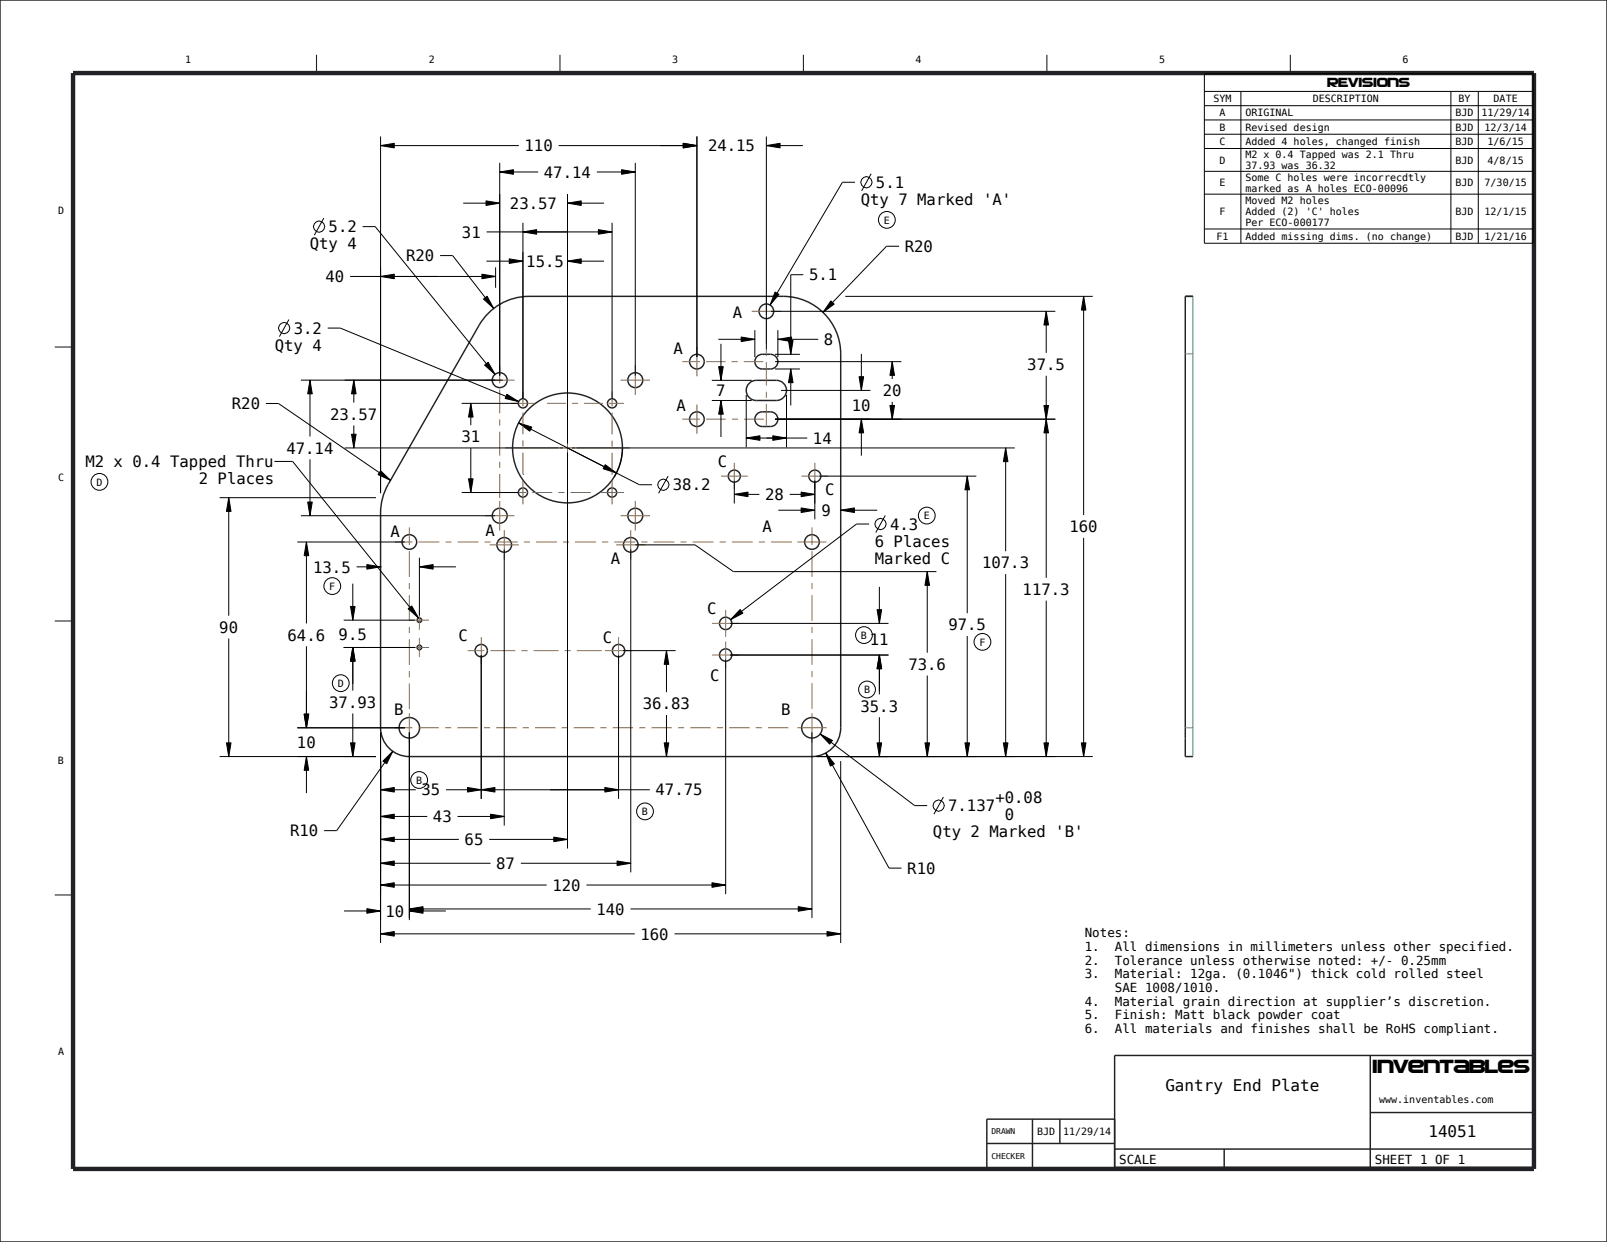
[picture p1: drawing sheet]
<svg xmlns="http://www.w3.org/2000/svg" width="559mm" height="432mm" viewBox="0 0 559 432" stroke-linecap="round" stroke-linejoin="round" font-family="sans-serif">
<g fill="none" stroke="#222226" stroke-width=".51">
<path d="M0 0h558.8v431.8h-558.8zM170 108.7a20 20 0 0 1 13.9-5.7h88.4a20 20 0 0 1 20 20v130a10 10 0 0 1-10 10h-140a10 10 0 0 1-10-10v-74.7a20 20 0 0 1 2.7-9.9l31.6-55.3 1.6-2.4zM414.8 103h-2.6v160h2.6M260.5 133.3a3.5 3.5 0 0 1 2.5-1.1h7a3.5 3.5 0 0 1 3.5 3.5 3.5 3.5 0 0 1-3.5 3.5h-7a3.5 3.5 0 0 1-3.2-2.1 3.5 3.5 0 0 1 .7-3.8zM263.4 123.7l1.1-.5h3.4a2.55 2.55 0 0 1 2.6 2.5 2.55 2.55 0 0 1-2.6 2.6h-2.9a2.55 2.55 0 0 1-2.4-1.7 2.55 2.55 0 0 1 .8-2.9zM263.4 143.7l1.1-.5h3.4a2.55 2.55 0 0 1 2.6 2.5 2.55 2.55 0 0 1-2.6 2.6h-2.9a2.55 2.55 0 0 1-2.4-1.7 2.55 2.55 0 0 1 .8-2.9zM476.5 366.9v38.9M343.1 397.5h44.5M359 389.1v16.9M368.5 389.1v8.4M387.6 399.5h146M387.6 389.1h-44.5v16.9h44.5v-39.1h146v38.9h-146"/>
<path d="M425.7 399.5v6.3M476.5 386.8h57.1"/>
<circle cx="266.5" cy="108.2" r="2.55"/>
<circle cx="173.8" cy="132.2" r="2.6"/>
<circle cx="220.9" cy="132.2" r="2.6"/>
<circle cx="242.3" cy="125.7" r="2.55"/>
<circle cx="181.8" cy="140.2" r="1.6"/>
<circle cx="197.3" cy="155.7" r="19.1"/>
<circle cx="212.8" cy="140.2" r="1.6"/>
<circle cx="242.3" cy="145.7" r="2.55"/>
<circle cx="173.8" cy="179.3" r="2.6"/>
<circle cx="181.8" cy="171.2" r="1.6"/>
<circle cx="212.8" cy="171.2" r="1.6"/>
<circle cx="220.9" cy="179.3" r="2.6"/>
<circle cx="255.3" cy="165.5" r="2.1"/>
<circle cx="283.3" cy="165.5" r="2.1"/>
<circle cx="142.3" cy="188.4" r="2.55"/>
<circle cx="175.3" cy="189.4" r="2.55"/>
<circle cx="219.3" cy="189.4" r="2.55"/>
<circle cx="282.3" cy="188.4" r="2.55"/>
<circle cx="145.8" cy="215.6" r=".8"/>
<circle cx="252.3" cy="216.7" r="2.15"/>
<circle cx="145.8" cy="225.1" r=".8"/>
<circle cx="167.3" cy="226.2" r="2.15"/>
<circle cx="215.1" cy="226.2" r="2.15"/>
<circle cx="252.3" cy="227.7" r="2.15"/>
<circle cx="142.3" cy="253" r="3.6"/>
<circle cx="282.3" cy="253" r="3.6"/>
</g>
<path d="M25.4 25.4h508v381h-508z" fill="none" stroke="#222226" stroke-width="1.5" stroke-linecap="butt"/>
<path d="M110.1 19.1v6.3M194.7 19.1v6.3M279.4 19.1v6.3M364 19.1v6.3M448.7 19.1v6.3M19 120.6h6.4M19 215.9h6.4M19 311.1h6.4" fill="none" stroke="#222226" stroke-width=".38"/>
<path d="M412.2 123h2.6M412.2 253h2.6" fill="none" stroke="#7d7d80" stroke-width=".35"/>
<path d="M414.8 103v160" fill="none" stroke="#00995a" stroke-width=".35"/>
<g fill="#000">
<path d="M132.3 50.6l4.8-.8v1.6zM173.8 59.8l4.7-.8v1.6zM216.1 59l4.8 .8-4.8 .8zM237.6 49.8l4.7 .8-4.7 .8zM266.5 50.6l4.7-.8v1.6zM169 69.8l4.8 .8-4.8 .8zM197.3 70.6l4.8-.8v1.6zM132.3 96.1l4.8-.8v1.6zM167.6 95.3l4.7 .8-4.7 .8zM181.8 80.6l4.8-.8v1.6zM177.1 90l4.7 .8-4.7 .8zM197.3 90.8l4.8-.8v1.6z"/>
<path d="M208.1 79.8l4.7 .8-4.7 .8zM168.1 104l1.3-1 2.3 4.2zM257.7 117.2l4.8 .8-4.8 .8zM269.5 101.5l1.4 .8-3.1 3.7zM270.5 118l4.7-.8v1.6zM288.9 104.6l1.2 1.1-3.9 2.9zM363.8 108.2l.8 4.8h-1.6zM376.8 103l.8 4.8h-1.6zM107.8 132.2l.8 4.7h-1.6zM123 132.2l.8 4.7h-1.6zM168.5 126.9l1.2-1 2.4 4.2zM176.3 137.1l4.1 2.5-4.7-1.1z"/>
<path d="M250.7 139.2l.8 4.8h-1.6zM249.9 127.5h1.6l-.8 4.7zM275 128.3l.8 4.7h-1.6zM274.2 118.4h1.6l-.8 4.8zM298.7 131h1.6l-.8 4.7zM310.3 125.7l.7 4.8h-1.5zM122.2 151h1.6l-.8 4.7zM163.7 140.2l.8 4.8h-1.6zM180.3 147l4.6 1.5-.7 1.4zM259.5 152.3l4.7-.8v1.6zM268.7 151.5l4.8 .8-4.8 .8zM299.5 145.7l.8 4.8h-1.6z"/>
<path d="M309.5 141h1.5l-.7 4.7zM349.7 155.7l.8 4.8h-1.6zM363 141h1.6l-.8 4.7zM363.8 145.7l.8 4.8h-1.6zM79.5 173l.8 4.8h-1.6zM107 174.5h1.6l-.8 4.8zM132.4 163.7l3.4 3.3-4.3-2zM162.9 166.5h1.6l-.8 4.7zM210.5 161.6l3.8 2.8-4.6-1.4zM255.3 171.9l4.8-.8v1.6zM278.6 171.1l4.7 .8-4.7 .8zM278.6 176.6l4.7 .8-4.7 .8z"/>
<path d="M292.3 177.4l4.8-.8v1.6zM336.3 165.5l.8 4.8h-1.6zM106.6 188.4l.7 4.8h-1.5zM127.6 196.3l4.7 .8-4.7 .8zM145.8 197.1l4.8-.8v1.6zM322.4 198.7l.8 4.8h-1.6zM121.9 210.8h1.6l-.8 4.8zM257.4 211.9l.9 1.3-4.3 2.2zM305 212h1.6l-.8 4.7zM122.7 225.1l.8 4.8h-1.6zM231.8 226.2l.7 4.8h-1.5zM305.8 227.7l.8 4.8h-1.6z"/>
<path d="M105.8 248.3h1.5l-.7 4.7zM285.2 255.2l4.3 2.2-1 1.3zM78.7 258.3h1.6l-.8 4.7zM106.6 263l.7 4.8h-1.5zM121.9 258.3h1.6l-.8 4.7zM132.3 274.6l4.8-.8v1.6zM136.6 261.2l-2.1 4.3-1.3-.9zM167.3 274.6l4.8-.8v1.6zM162.6 273.8l4.7 .8-4.7 .8zM210.3 273.8l4.8 .8-4.8 .8zM231 258.3h1.5l-.7 4.7zM287.2 261.8l2.9 3.8-1.4 .8z"/>
<path d="M305 258.3h1.6l-.8 4.7zM321.6 258.3h1.6l-.8 4.7zM335.5 258.3h1.6l-.8 4.7zM348.9 258.3h1.6l-.8 4.7zM363 258.3h1.6l-.8 4.7zM376 258.3h1.6l-.8 4.7zM132.3 291.8l4.8-.8v1.6zM132.3 283.9l4.8-.8v1.5zM170.6 283.1l4.7 .8-4.7 .7zM192.6 291l4.7 .8-4.7 .8zM127.6 315.9l4.7 .8-4.7 .8zM132.3 300.1l4.8-.8v1.6z"/>
<path d="M132.3 307.7l4.8-.8v1.6zM142.3 316l4.8-.8v1.6zM142.3 316.7l4.8-.8v1.6zM214.6 299.3l4.7 .8-4.7 .8zM247.6 306.9l4.7 .8-4.7 .8zM277.6 315.2l4.7 .8-4.7 .8zM132.3 324.7l4.8-.8v1.6zM287.6 323.9l4.7 .8-4.7 .8z"/>
</g>
<g fill="none" stroke="#000" stroke-width=".35">
<path d="M418.8 25.6h114.3v59h-114.3zM418.8 31.8h114.3M418.8 36.7h114.3M431.5 31.8v52.8M504.5 31.8v52.8M514 31.8v52.8M132.3 50.6l4.8-.8v1.6zM132.3 47.4v124M132.3 50.6h48.1M173.8 59.8l4.7-.8v1.6zM173.8 56.6v74M173.8 59.8h13.3"/>
<path d="M194.2 50.6h48.1M207.5 59.8h13.4M216.1 59l4.8 .8-4.8 .8zM220.9 56.6v74M237.6 49.8l4.7 .8-4.7 .8zM242.3 47.4v76.7M266.5 50.6l4.7-.8v1.6zM266.5 50.6h12.7M266.5 47.4v74.2M418.8 41.7h114.3M418.8 46.7h114.3M418.8 51.6h114.3"/>
<path d="M418.8 59.6h114.3M112.6 75.8l-3.3 6M126.1 78.8h4.4l41.6 51.3M161.1 70.6h12.7M169 69.8l4.8 .8-4.8 .8zM181.8 77.5v61.1M197.3 70.6l4.8-.8v1.6zM197.3 67.5v86.6M197.3 70.6h12.7M208.1 79.8l4.7 .8-4.7 .8zM212.8 77.5v61.1M297.3 63.4h-4.4l-25.1 42.6"/>
<path d="M302.9 60.4l-3.3 5.9M418.8 67.5h114.3M418.8 79.6h114.3M121.7 96.1h50.6M132.3 96.1l4.8-.8v1.6zM153 88.9h4.4l14.3 18.3M167.6 95.3l4.7 .8-4.7 .8zM169.1 90.8h12.7M169.2 80.6h43.6M172.3 92.9v7.1M177.1 90l4.7 .8-4.7 .8zM181.8 80.6l4.8-.8v1.6z"/>
<path d="M197.3 90.8l4.8-.8v1.6zM197.3 90.8h12.7M279.3 95.5h-4.3v27.7M312.6 85.6h-4.3l-22.1 23M100.5 111.1l-3.3 5.9M114 114.1h4.3l62.1 25.5M168.1 104l1.3-1 2.3 4.2zM249.8 118h12.7M250.7 119.5v12.7M257.7 117.2l4.8 .8-4.8 .8zM262.5 114.8v9.3M268.1 108.2h98.9"/>
<path d="M269.5 101.5l1.4 .8-3.1 3.7zM270.5 118l4.7-.8v1.6zM270.5 114.8v9.3M270.5 118h14M274.2 118.4h1.6l-.8 4.8zM288.9 104.6l1.2 1.1-3.9 2.9zM293.9 103h86.1M363.8 108.2l.8 4.8h-1.6zM363.8 108.2v14.5M376.8 103l.8 4.8h-1.6zM376.8 103v76.1M104.6 132.2h70.2"/>
<path d="M107.8 132.2l.8 4.7h-1.6zM107.8 132.2v19.6M123 132.2l.8 4.7h-1.6zM123 132.2v7.8M168.5 126.9l1.2-1 2.4 4.2zM176.3 137.1l4.1 2.5-4.7-1.1zM247.5 139.2h13.9M247.5 132.2h13.9M249.9 127.5h1.6l-.8 4.7zM250.7 139.2l.8 4.8h-1.6zM250.7 139.2v12.7M259.5 137.3v18.2"/>
<path d="M269.5 125.7h43.9M269.5 128.3h8.6M269.5 123.2h8.6M271.6 135.7h31.1M273.5 137.3v18.2M275 128.3l.8 4.7h-1.6zM275 128.3v12.7M298.7 131h1.6l-.8 4.7zM299.5 123v12.7M310.3 125.7l.7 4.8h-1.5zM310.3 125.7v6.1M310.3 139.7v6"/>
<path d="M363.8 130.6v70.3M92.5 140.3h4.3l39 26.7M107.8 159.7v19.6M119.9 155.7h75.8M122.2 151h1.6l-.8 4.7zM123 147.9v7.8M160.5 140.2h19.7M163.7 140.2l.8 4.8h-1.6zM163.7 140.2v7.7M163.7 155.8v15.4M180.3 147l4.6 1.5-.7 1.4zM180.3 147l42 21.5h4.4"/>
<path d="M197.3 157.3v137.7M198.9 155.7h154M216.4 155.7a19.1 19.1 0 0 1-2.8 10.1M259.5 152.3l4.7-.8v1.6zM259.5 152.3h21.2M268.7 151.5l4.8 .8-4.8 .8zM269.5 145.7h97.5M299.5 145.7l.8 4.8h-1.6zM299.5 145.7v12.7M309.5 141h1.5l-.7 4.7zM349.7 155.7l.8 4.8h-1.6zM349.7 155.7v36"/>
<path d="M363 141h1.6l-.8 4.7zM363.8 145.7l.8 4.8h-1.6zM76.4 173h54.3M79.5 173l.8 4.8h-1.6zM79.5 173v41.1M104.6 179.3h67.6M107 174.5h1.6l-.8 4.8zM132.4 163.7l3.4 3.3-4.3-2zM160.5 171.2h19.7M162.9 166.5h1.6l-.8 4.7zM210.5 161.6l3.8 2.8-4.6-1.4zM232.3 165.5l-3.3 6"/>
<path d="M255.3 171.9l4.8-.8v1.6zM255.3 167.1v8M255.3 171.9h8.8M270.6 177.4h12.7M274.6 171.9h8.7M278.6 171.1l4.7 .8-4.7 .8zM278.6 176.6l4.7 .8-4.7 .8zM283.3 167.1v13.5M284.9 165.5h54.6M292.3 177.4l4.8-.8v1.6zM292.3 177.4h.1M292.3 177.4h12.7"/>
<path d="M307.8 179.2l-3.3 6M336.3 165.5l.8 4.8h-1.6zM336.3 165.5v47.7M103.4 188.4h37.3M106.6 188.4l.7 4.8h-1.5zM106.6 188.4v28.4M124 197.1h8.3M127.6 196.3l4.7 .8-4.7 .8zM132.3 197.1h.1M145.8 197.1l4.8-.8v1.6zM145.8 193.9v20.1M145.8 197.1h12.7"/>
<path d="M175.3 191v96M219.3 191v112.3M220.9 189.4h20.8l13.3 9.3h70.6M302.2 182.2h-4.4l-43.8 33.2M322.4 198.7l.8 4.8h-1.6zM322.4 198.7v28.2M349.7 199.6v63.4M376.8 187v76M119.5 215.6h24.7M121.9 210.8h1.6l-.8 4.8zM122.7 202.9v12.7M253.9 216.7h55.1"/>
<path d="M257.4 211.9l.9 1.3-4.3 2.2zM305 212h1.6l-.8 4.7zM305.8 204v12.7M363.8 208.8v54.2M79.5 222v41M106.6 224.7v28.3M119.5 225.1h24.7M122.7 225.1l.8 4.8h-1.6zM122.7 225.1v15M167.3 227.8v50M215.1 227.8v50M216.7 226.2h18.2"/>
<path d="M231.8 226.2l.7 4.8h-1.5zM231.8 226.2v14.4M252.3 229.3v81.6M253.9 227.7h55.1M305.8 227.7l.8 4.8h-1.6zM305.8 227.7v13.7M322.4 234.9v28.1M336.3 221.1v41.9M78.7 258.3h1.6l-.8 4.7zM103.4 253h37.3M105.8 248.3h1.5l-.7 4.7zM121.9 258.3h1.6l-.8 4.7z"/>
<path d="M122.7 248v15M132.3 254.6v73.2M142.3 254.6v65.3M231 258.3h1.5l-.7 4.7zM231.8 248.6v14.4M282.3 254.6v64.6M285.2 255.2l4.3 2.2-1 1.3zM285.2 255.2l32.9 24.9h4.3M305 258.3h1.6l-.8 4.7zM305.8 249.4v13.6M321.6 258.3h1.6l-.8 4.7zM335.5 258.3h1.6l-.8 4.7z"/>
<path d="M348.9 258.3h1.6l-.8 4.7zM363 258.3h1.6l-.8 4.7zM376 258.3h1.6l-.8 4.7zM76.4 263h54.3M106.6 263l.7 4.8h-1.5zM106.6 263v12.7M132.3 274.6l4.8-.8v1.6zM132.3 274.6h12.3M136.6 261.2l-2.1 4.3-1.3-.9zM136.6 261.2l-19.5 27.6h-4.4M155.1 274.6h70.9M162.6 273.8l4.7 .8-4.7 .8z"/>
<path d="M167.3 274.6l4.8-.8v1.6zM210.3 273.8l4.8 .8-4.8 .8zM231.8 263h.1M283.9 263h96.1M287.2 261.8l2.9 3.8-1.4 .8zM287.2 261.8l21.9 40h4.4M292.3 264.6v63.2M328 277.1l-3.3 6M132.3 291.8l4.8-.8v1.6zM132.3 283.9l4.8-.8v1.5zM132.3 291.8h27.3M132.3 283.9h16.3"/>
<path d="M159.1 283.9h16.2M170.1 291.8h27.2M170.6 283.1l4.7 .8-4.7 .7zM192.6 291l4.7 .8-4.7 .8zM214.6 299.3l4.7 .8-4.7 .8zM119.6 316.7h12.7M127.6 315.9l4.7 .8-4.7 .8zM132.3 300.1l4.8-.8v1.6zM132.3 307.7l4.8-.8v1.6zM132.3 300.1h38.3M132.3 307.7h57.8M142.3 316l4.8-.8v1.6z"/>
<path d="M142.3 316.7l4.8-.8v1.6zM142.3 316h63.1M142.3 316.7h12.7M181.1 300.1h38.2M203.9 307.7h48.4M219.2 316h63.1M247.6 306.9l4.7 .8-4.7 .8zM277.6 315.2l4.7 .8-4.7 .8zM132.3 324.7l4.8-.8v1.6zM132.3 324.7h88.4M234.6 324.7h57.7M287.6 323.9l4.7 .8-4.7 .8z"/>
<circle cx="110.9" cy="78.8" r="1.95"/>
<circle cx="301.2" cy="63.4" r="1.95"/>
<circle cx="98.8" cy="114.1" r="1.95"/>
<circle cx="230.6" cy="168.5" r="1.95"/>
<circle cx="306.1" cy="182.2" r="1.95"/>
<circle cx="326.4" cy="280.1" r="1.95"/>
</g>
<g fill="none" stroke="#963" stroke-width=".35">
<path d="M261.4 108.2h10.2M266.5 103.1v6.2M266.5 111.4v8.1M168.6 132.2h10.3M173.8 127v6.2M173.8 135.3v8.4M181.8 136.1v5.2M197.3 134.1v18.4M212.8 136.1v5.2M215.8 132.2h10.2M220.9 127v10.3M237.2 125.7h6.2"/>
<path d="M242.3 120.6v10.2M245.5 125.7h6.8M254.4 125.7h2.1M258.6 125.7h6.8M266.5 121.7v2.1M266.5 125.9v8.1M266.5 136.2v2.1M173.8 145.8v2.1M173.8 150.1v8.3M175.7 155.7h18.5M177.7 140.2h8.3M181.8 143.4v7.6"/>
<path d="M181.8 153.1v2.1M181.8 157.4v7.5M190.2 140.2h6.6M194.8 155.7h5.1M197.3 153.2v5.1M197.3 158.9v18.5M198.9 140.2h2.1M200.5 155.7h18.5M203.1 140.2h6.6M211.8 140.2h5.2M212.8 143.4v7.7M212.8 153.2v2.1"/>
<path d="M212.8 157.4v7.7M237.2 145.7h6.2M242.3 140.6v10.2M245.5 145.7h6.9M254.5 145.7h2.1M258.8 145.7h6.8M266.5 140.4v8.2M168.6 179.3h10.3M173.8 160.5v2.2M173.8 164.8v8.3M173.8 174.2v10.2M177.7 171.2h5.2"/>
<path d="M181.8 164.9h.1M181.8 167.1v8.3M185 171.2h7M194.2 171.2h2.1M198.4 171.2h7M208.7 171.2h8.3M212.8 167.1v8.3M215.8 179.3h10.2M220.9 174.2v10.2M250.7 165.5h9.3M255.3 160.9v9.3M278.7 165.5h9.3"/>
<path d="M283.3 160.9v9.3M137.2 188.4h6.2M142.3 183.3v6.2M142.3 191.6v9M145.5 188.4h7.3M154.9 188.4h2.1M159.1 188.4h7.3M168.5 188.4h2.1M170.2 189.4h10.2M172.8 188.4h7.2M175.3 184.3v10.2M182.1 188.4h2.2"/>
<path d="M186.4 188.4h7.2M195.8 188.4h2.1M200 188.4h7.3M209.4 188.4h2.1M213.6 188.4h7.3M214.2 189.4h10.2M219.3 184.3v10.2M223 188.4h2.1M227.3 188.4h7.2M236.6 188.4h2.1M240.9 188.4h7.2M250.2 188.4h2.2"/>
<path d="M254.5 188.4h7.2M263.9 188.4h2.1M268.1 188.4h7.3M277.2 188.4h10.2M282.3 183.3v6.2M282.3 191.6v8.9M142.3 202.7v2.1M142.3 206.9v9M142.3 218v2.1M142.5 215.6h6.7M145.8 212.3v6.6M247.6 216.7h9.4"/>
<path d="M252.3 212v9.4M282.3 202.7v2.1M282.3 206.9v8.9M282.3 218v2.1M142.3 222.3v8.9M142.3 233.3v2.2M142.3 237.6v8.9M142.5 225.1h6.7M145.8 221.8v6.6M162.6 226.2h5.8M167.3 221.5v9.4M170.5 226.2h8.7"/>
<path d="M181.3 226.2h2.1M185.6 226.2h8.6M196.3 226.2h2.2M200.6 226.2h8.6M210.4 226.2h9.4M215.1 221.5v9.4M247.6 227.7h9.4M252.3 223v9.4M282.3 222.2v8.9M282.3 233.3v2.1M282.3 237.5v9M137.2 253h6.2"/>
<path d="M142.3 247.9v10.2M145.5 253h7.2M154.8 253h2.1M159 253h7.2M168.3 253h2.1M172.5 253h7.2M181.8 253h2.1M186 253h7.2M195.3 253h2.1M199.5 253h7.2M208.8 253h2.1M213 253h7.2"/>
<path d="M222.3 253h2.1M226.5 253h7.2M235.8 253h2.1M240 253h7.2M249.3 253h2.1M253.5 253h7.2M262.8 253h2.1M267 253h7.2M277.2 253h10.2M282.3 247.9v10.2"/>
</g>
<!-- layer: BALLOONS -->
<g fill="none" stroke="#000" stroke-width=".35">
<path d="M95.4 160.4h6.4l43.7 54.5M141.9 211.7l1.3-1 2.3 4.2z"/>
<circle cx="308.4" cy="76.4" r="2.92"/>
<circle cx="34.6" cy="167.5" r="2.92"/>
<circle cx="322.3" cy="179.2" r="2.92"/>
<circle cx="115.5" cy="203.8" r="2.92"/>
<circle cx="118.5" cy="237.5" r="2.92"/>
<circle cx="300.4" cy="220.8" r="2.92"/>
<circle cx="301.5" cy="239.7" r="2.92"/>
<circle cx="341.6" cy="223.2" r="2.92"/>
<circle cx="145.7" cy="271.2" r="2.92"/>
<circle cx="224.3" cy="282.1" r="2.92"/>
</g>
<path d="M141.9 211.7l1.3-1 2.3 4.2z" fill="#000"/>
<text font-size="6.9" x="477.2" y="373">Inventables</text>
<g font-size="5.6">
<text x="405.2" y="379.2">Gantry End Plate</text>
<text x="496.7" y="395.2">14051</text>
</g>
<g font-size="5.4">
<text x="182.4" y="52.6">110</text>
<text x="246.2" y="52.6">24.15</text>
<text x="189.1" y="61.8">47.14</text>
<text x="304.6" y="65.4">5.1</text>
<text x="299.3" y="71.3">Qty 7 Marked 'A'</text>
<text x="177.3" y="72.6">23.57</text>
<text x="114.3" y="80.8">5.2</text>
<text x="160.6" y="82.6">31</text>
<text x="107.7" y="86.7">Qty 4</text>
<text x="314.6" y="87.6">R20</text>
<text x="141.2" y="90.8">R20</text>
<text x="183" y="92.8">15.5</text>
<text x="113.2" y="98.1">40</text>
<text x="281.3" y="97.5">5.1</text>
<text x="254.9" y="110.5">A</text>
<text x="102.1" y="116">3.2</text>
<text x="286.5" y="119.9">8</text>
<text x="95.5" y="122">Qty 4</text>
<text x="234.2" y="123.2">A</text>
<text x="357.2" y="128.6">37.5</text>
<text x="249.1" y="137.7">7</text>
<text x="307" y="137.7">20</text>
<text x="80.6" y="142.3">R20</text>
<text x="235.2" y="143">A</text>
<text x="296.2" y="142.7">10</text>
<text x="114.8" y="145.9">23.57</text>
<text x="160.4" y="153.8">31</text>
<text x="282.7" y="154.3">14</text>
<text x="99.6" y="157.7">47.14</text>
<text x="29.7" y="162.4">M2 x 0.4 Tapped Thru</text>
<text x="249.6" y="162.5">C</text>
<text x="69.1" y="168.4">2 Places</text>
<text x="234" y="170.5">38.2</text>
<text x="266.1" y="173.9">28</text>
<text x="286.9" y="172.1">C</text>
<text x="285.6" y="179.4">9</text>
<text x="265.1" y="185.1">A</text>
<text x="309.5" y="184.2">4.3</text>
<text x="371.9" y="185">160</text>
<text x="135.8" y="186.6">A</text>
<text x="168.9" y="186.2">A</text>
<text x="304.2" y="190.1">6 Places</text>
<text x="212.5" y="196.2">A</text>
<text x="304.2" y="196.1">Marked C</text>
<text x="341.5" y="197.6">107.3</text>
<text x="108.9" y="199.1">13.5</text>
<text x="355.6" y="206.8">117.3</text>
<text x="245.9" y="213.3">C</text>
<text x="76.3" y="220">90</text>
<text x="329.8" y="219.1">97.5</text>
<text x="100" y="222.7">64.6</text>
<text x="117.8" y="222.3">9.5</text>
<text x="159.4" y="223">C</text>
<text x="209.6" y="223.6">C</text>
<text x="302.5" y="224.2">11</text>
<text x="315.9" y="232.9">73.6</text>
<text x="246.9" y="236.7">C</text>
<text x="114.5" y="246.1">37.93</text>
<text x="137.1" y="248.6">B</text>
<text x="223.5" y="246.6">36.83</text>
<text x="271.6" y="248.4">B</text>
<text x="299.2" y="247.4">35.3</text>
<text x="103.3" y="260">10</text>
<text x="146.6" y="276.6">35</text>
<text x="228" y="276.6">47.75</text>
<text x="346.1" y="279.1">+0.08</text>
<text x="150.6" y="285.8">43</text>
<text x="329.7" y="282.1">7.137</text>
<text x="349.4" y="285">0</text>
<text x="100.9" y="290.8">R10</text>
<text x="161.6" y="293.8">65</text>
<text x="324.4" y="291">Qty 2 Marked 'B'</text>
<text x="172.6" y="302.1">87</text>
<text x="315.5" y="303.8">R10</text>
<text x="192.1" y="309.7">120</text>
<text x="207.4" y="318">140</text>
<text x="134.1" y="318.7">10</text>
<text x="222.7" y="326.6">160</text>
</g>
<text font-size="4.8" x="461.6" y="30.3">REVISIONS</text>
<g font-size="4.3">
<text x="377.2" y="325.8">Notes:</text>
<text x="377.2" y="330.6">1.</text>
<text x="377.2" y="335.3">2.</text>
<text x="387.7" y="330.6">All dimensions in millimeters unless other specified.</text>
<text x="387.7" y="335.3">Tolerance unless otherwise noted: +/- 0.25mm</text>
<text x="377.2" y="340.1">3.</text>
<text x="387.7" y="340.1">Material: 12ga. (0.1046&quot;) thick cold rolled steel</text>
<text x="387.7" y="344.9">SAE 1008/1010.</text>
<text x="377.2" y="349.6">4.</text>
<text x="387.7" y="349.6">Material grain direction at supplier’s discretion.</text>
<text x="377.2" y="354.4">5.</text>
<text x="377.2" y="359.1">6.</text>
<text x="387.7" y="354.4">Finish: Matt black powder coat</text>
<text x="387.7" y="359.1">All materials and finishes shall be RoHS compliant.</text>
<text x="389.2" y="404.7">SCALE</text>
<text x="478.1" y="404.7">SHEET 1 OF 1</text>
</g>
<g font-size="3.5">
<text x="64.4" y="22.1">1</text>
<text x="149.1" y="22.1">2</text>
<text x="233.7" y="22.1">3</text>
<text x="318.4" y="22.1">4</text>
<text x="403.1" y="22.1">5</text>
<text x="487.7" y="22.1">6</text>
<text x="422" y="35.5">SYM</text>
<text x="456.5" y="35.5">DESCRIPTION</text>
<text x="507.2" y="35.5">BY</text>
<text x="519.4" y="35.5">DATE</text>
<text x="424.1" y="40.5">A</text>
<text x="433.1" y="40.5">ORIGINAL</text>
<text x="506.1" y="40.5">BJD</text>
<text x="515.2" y="40.5">11/29/14</text>
<text x="424.1" y="45.5">B</text>
<text x="433.1" y="45.5">Revised design</text>
<text x="506.1" y="45.5">BJD</text>
<text x="516.2" y="45.5">12/3/14</text>
<text x="424.1" y="50.4">C</text>
<text x="433.1" y="50.4">Added 4 holes, changed finish</text>
<text x="506.1" y="50.4">BJD</text>
<text x="517.3" y="50.4">1/6/15</text>
<text x="424.1" y="56.9">D</text>
<text x="433.1" y="55">M2 x 0.4 Tapped was 2.1 Thru</text>
<text x="433.1" y="58.8">37.93 was 36.32</text>
<text x="506.1" y="56.9">BJD</text>
<text x="517.3" y="56.9">4/8/15</text>
<text x="424.1" y="64.8">E</text>
<text x="433.1" y="62.9">Some C holes were incorrecdtly</text>
<text x="506.1" y="64.8">BJD</text>
<text x="516.2" y="64.8">7/30/15</text>
<text x="433.1" y="66.7">marked as A holes ECO-00096</text>
<text x="433.1" y="71">Moved M2 holes</text>
<text x="20.2" y="74.3">D</text>
<text x="307.3" y="77.7">E</text>
<text x="424.1" y="74.8">F</text>
<text x="433.1" y="74.8">Added (2) 'C' holes</text>
<text x="506.1" y="74.8">BJD</text>
<text x="516.2" y="74.8">12/1/15</text>
<text x="423" y="83.4">F1</text>
<text x="433.1" y="78.6">Per ECO-000177</text>
<text x="433.1" y="83.4">Added missing dims. (no change)</text>
<text x="506.1" y="83.4">BJD</text>
<text x="516.2" y="83.4">1/21/16</text>
<text x="20.2" y="167.3">C</text>
<text x="33.5" y="168.8">D</text>
<text x="321.2" y="180.5">E</text>
<text x="114.5" y="205">F</text>
<text x="299.4" y="222.1">B</text>
<text x="340.6" y="224.4">F</text>
<text x="117.4" y="238.8">D</text>
<text x="300.4" y="241">B</text>
<text x="20.1" y="265.7">B</text>
<text x="144.7" y="272.4">B</text>
<text x="223.2" y="283.4">B</text>
<text x="20.2" y="366.7">A</text>
<text x="479.6" y="383.4">www.inventables.com</text>
<text x="360.6" y="394.6">BJD</text>
<text x="369.7" y="394.6">11/29/14</text>
</g>
<g font-size="2.8">
<text x="344.7" y="394.3">DRAWN</text>
<text x="344.7" y="402.8">CHECKER</text>
</g>
</svg>
